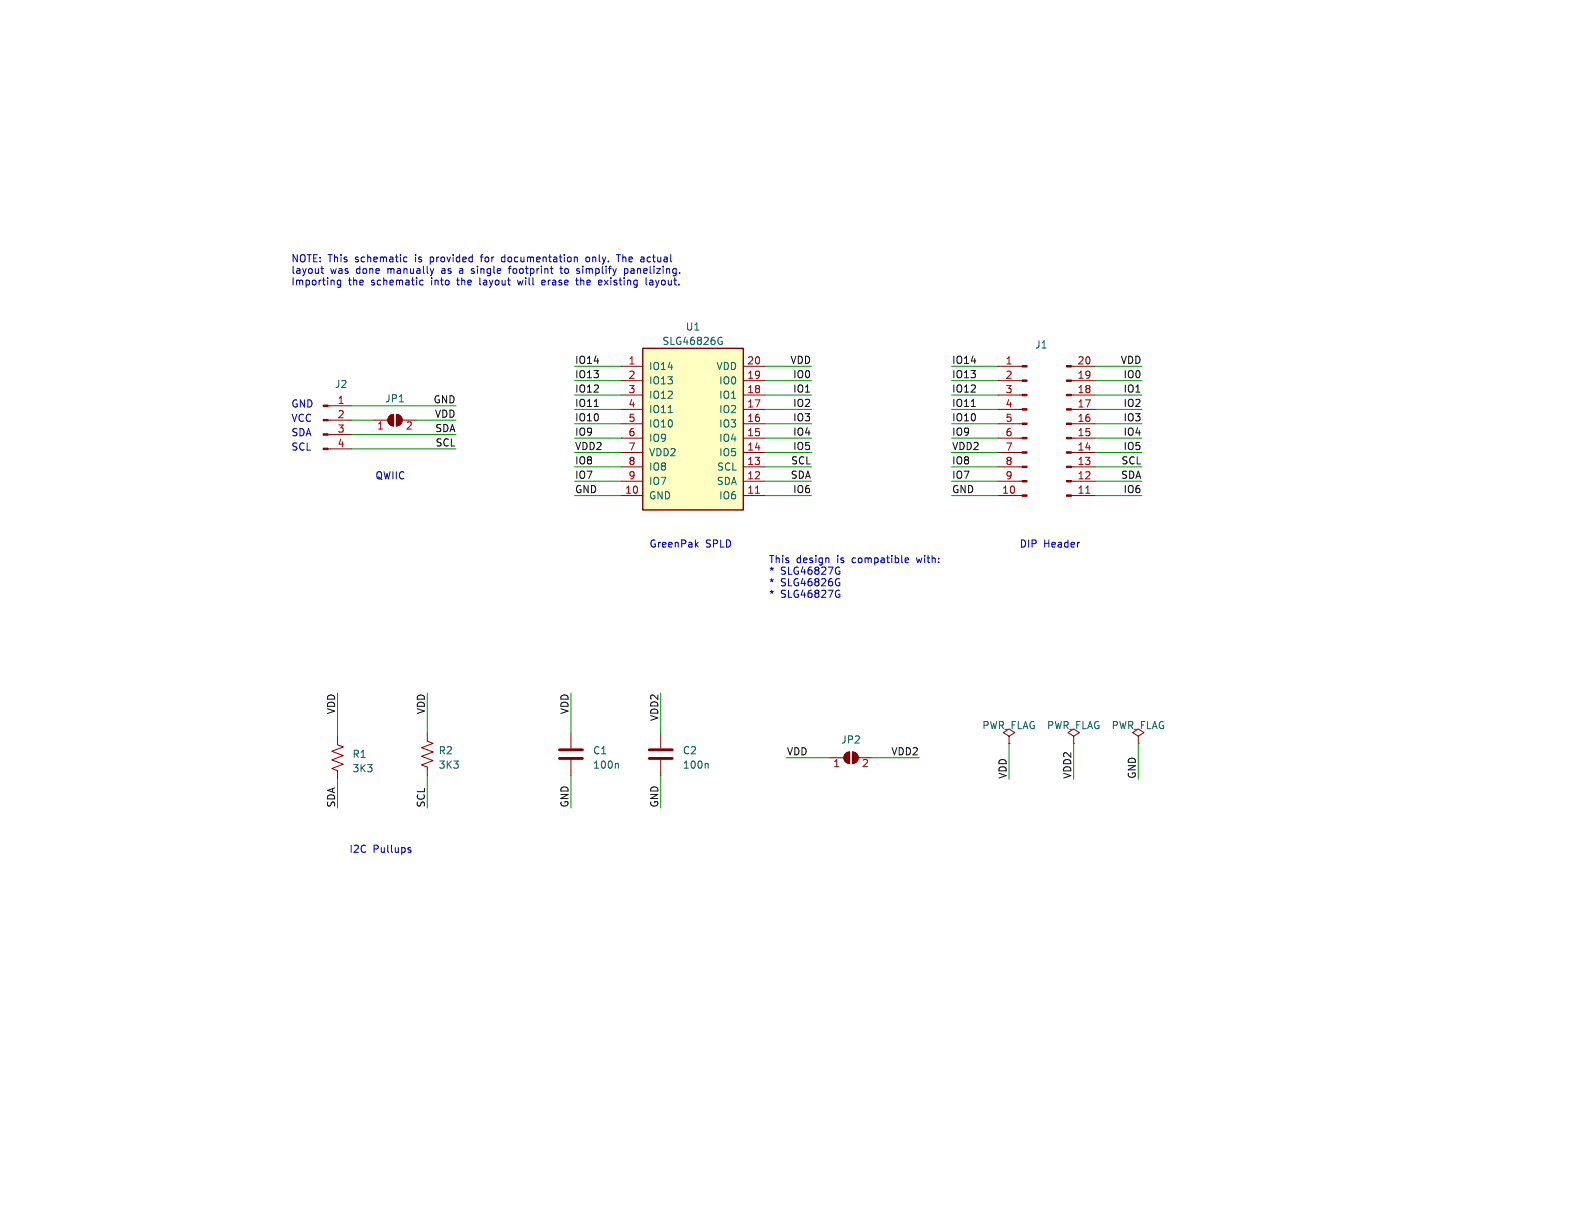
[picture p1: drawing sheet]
<svg xmlns="http://www.w3.org/2000/svg" width="279mm" height="216mm" viewBox="0 0 279 216" stroke-linecap="round" stroke-linejoin="round" font-family="sans-serif">
<g fill="none" stroke="#840000" stroke-width=".18">
<path d="M58 74.3h4.2M58 79.4h4.2M58 76.8h4.2M58 71.8h4.2M66 74.3h2.6M68.9 73.6l.7-.3v2a1.02 1.02 0 0 1-.9-.6 1.02 1.02 0 0 1 .2-1.1zM70.1 73.3a1.02 1.02 0 0 1 1 1 1.02 1.02 0 0 1-1 1zM71.1 74.3h2.6M109.9 64.8h3.8M109.9 77.5h3.8M109.9 74.9h3.8M109.9 72.4h3.8"/>
<path d="M109.9 69.9h3.8M109.9 67.3h3.8M131.4 64.8h3.9M131.4 77.5h3.9M131.4 74.9h3.9M131.4 72.4h3.9M131.4 69.9h3.9M131.4 67.3h3.9M176.5 64.8h4.2M176.5 77.5h4.2M176.5 74.9h4.2M176.5 72.4h4.2"/>
<path d="M176.5 69.9h4.2M176.5 67.3h4.2M189.5 64.8h4.2M189.5 77.5h4.2M189.5 74.9h4.2M189.5 72.4h4.2M189.5 69.9h4.2M189.5 67.3h4.2M109.9 87.6h3.8M109.9 85.1h3.8M109.9 82.6h3.8M109.9 80h3.8"/>
<path d="M131.4 87.6h3.9M131.4 85.1h3.9M131.4 82.6h3.9M131.4 80h3.9M176.5 87.6h4.2M176.5 85.1h4.2M176.5 82.6h4.2M176.5 80h4.2M189.5 87.6h4.2M189.5 85.1h4.2M189.5 82.6h4.2M189.5 80h4.2"/>
<path d="M59.7 130.2v1.5l1 .4-2 .7 2 .8-2 .8 2 .7-2 .8 1 .4v1.5M75.6 129.5v1.6l1 .3-2.1 .8 2.1 .8-2.1 .7 2.1 .8-2.1 .8 1.1 .3v1.6M101 129.5v2.8M101 134.4v2.8M116.8 129.5v2.8M116.8 134.4v2.8M146.7 134h2.5M149.6 133.2l.6-.2v2a1.02 1.02 0 0 1-.9-.6 1.02 1.02 0 0 1 .3-1.2zM150.7 133a1.02 1.02 0 0 1 1.1 1 1.02 1.02 0 0 1-1.1 1zM151.8 134h2.5M178.4 130.2l1.1-.7-1.1-.6-1 .6 1 .7v1.2M178.4 131.4h.1"/>
<path d="M189.9 130.2l1-.7-1-.6-1.1 .6 1.1 .7v1.2M189.9 131.4h.1M201.3 130.2l1-.7-1-.6-1 .6 1 .7v1.2M201.3 131.4h.1"/>
</g>
<g fill="#840000" stroke="#840000" stroke-width=".18">
<path d="M68.9 73.6l.7-.3v2a1.02 1.02 0 0 1-.9-.6 1.02 1.02 0 0 1 .2-1.1z"/>
<path d="M70.1 73.3a1.02 1.02 0 0 1 1 1 1.02 1.02 0 0 1-1 1z"/>
<path d="M57.1 79.2h.9v.3h-.9z"/>
<path d="M57.1 76.7h.9v.3h-.9z"/>
<path d="M57.1 74.2h.9v.2h-.9z"/>
<path d="M57.1 71.6h.9v.3h-.9z"/>
<path d="M180.7 87.5h.9v.3h-.9z"/>
<path d="M180.7 85h.9v.2h-.9z"/>
<path d="M180.7 82.4h.9v.3h-.9z"/>
<path d="M180.7 79.9h.9v.2h-.9z"/>
<path d="M180.7 77.3h.9v.3h-.9z"/>
<path d="M180.7 74.8h.9v.3h-.9z"/>
<path d="M180.7 72.3h.9v.2h-.9z"/>
<path d="M180.7 69.7h.9v.3h-.9z"/>
<path d="M180.7 67.2h.9v.2h-.9z"/>
<path d="M180.7 64.6h.9v.3h-.9z"/>
<path d="M188.6 87.5h.9v.3h-.9z"/>
<path d="M188.6 85h.9v.2h-.9z"/>
<path d="M188.6 82.4h.9v.3h-.9z"/>
<path d="M188.6 79.9h.9v.2h-.9z"/>
<path d="M188.6 77.3h.9v.3h-.9z"/>
<path d="M188.6 74.8h.9v.3h-.9z"/>
<path d="M188.6 72.3h.9v.2h-.9z"/>
<path d="M188.6 69.7h.9v.3h-.9z"/>
<path d="M188.6 67.2h.9v.2h-.9z"/>
<path d="M188.6 64.6h.9v.3h-.9z"/>
<path d="M149.6 133.2l.6-.2v2a1.02 1.02 0 0 1-.9-.6 1.02 1.02 0 0 1 .3-1.2z"/>
<path d="M150.7 133a1.02 1.02 0 0 1 1.1 1 1.02 1.02 0 0 1-1.1 1z"/>
</g>
<path d="M98.9 134.1h4.1M98.9 132.6h4.1M114.8 134.1h4.1M114.8 132.6h4.1" fill="none" stroke="#840000" stroke-width=".51"/>
<path d="M127.2 59.7h.5M118.2 73h.7M127.5 60.4h.2v.4l-.2 .1-.3-.1M109.2 135l.2 .2v.6M125.1 135l.1 .2v.6" fill="none" stroke="#006464" stroke-width=".18"/>
<path d="M113.7 61.6h17.7v28.6h-17.7z" fill="#ffffc2" stroke="#ffffc2" stroke-width=".18"/>
<path d="M113.7 61.6h17.7v28.6h-17.7z" fill="none" stroke="#840000" stroke-width=".25"/>
<path d="M133.6 87.2h.7M192 87.2h.7" fill="none" stroke="#a90000" stroke-width=".18"/>
<path d="M105.1 71.9h.7M171.8 71.9h.7" fill="none" stroke="#0f0f0f" stroke-width=".18"/>
<g fill="none" stroke="#0000c2" stroke-width=".18">
<path d="M56.7 47.5h.5M56.9 47.1v1.1l.3 .1M60.2 49.5v1.1l-.2 .2-.3-.1M60.2 49.6l-.3-.1-.3 .3 .2 .5h.4M71.4 46.2l.2 .1 .4-.1M72 45.5h-.4l-.2 .1M74.3 50.3l.2 .1 .3-.1M74.8 49.6l-.3-.1-.2 .2M76.7 47.5l-.3 .8M81.4 47.5l-.1 .1M81.4 47.9l-.2 .1 .2 .3M83.3 48.3h.4"/>
<path d="M83.4 47.9h.3M83.7 47.5l-.3 .1M84.9 49.1v1.1l.1 .2M84.9 45.5h.5M85.2 45.1l-.1 1.2M89.2 45.5h-.3l-.2 .2v.5l.5 .1M89.9 47.5h.5M90.2 47.1l-.1 .2v1M91.5 49.5l.3 .9 .2-.6M96.3 49.6l-.3-.1-.2 .2 .1 .6h.4M96.4 49.8l-.6 .2M99 47.5h.5"/>
<path d="M99.2 47.1v1.1l.3 .1M101.6 45.5h.4l.1 .8M101.8 49.5h.5M102 49.1v1.1l.3 .2M102.3 47.9l.2 .2-.2 .2M102.3 47.5l.2 .1M104.1 45.5h-.3l-.2 .2 .1 .5 .1 .1 .3-.1M106 49.5l.4 .1v.2l-.6 .2M106.4 50.3l-.4 .1M109 45h.7M109.3 45v1.3M110.4 47.6l.4-.1 .2 .2-.1 .6h-.5"/>
<path d="M110.4 47.5v1.3M111.6 47.9v.4M114.2 49.1v1.1l.2 .2M114.9 49.6h.5M115.5 49.8l-.5 .1-.1 .2 .1 .3 .5-.1M123.1 96.3l.4 .4M123.5 95.9l-.5 .5M146.5 98.7l.1 .8M160.1 99.1l.6-.1-.1-.3h-.4l-.1 .1v.6h.5M148.3 101h.2v.4l-.2 .1M148.3 103h.2v.5l-.2 .1M148.3 105.1h.2v.4l-.2 .1"/>
<path d="M148.3 100.3h.1M148.3 102.3l.1 .1M148.3 104.4h.1M72.2 150.2l.5 .3-.1 .2h-.3M72.2 149.9h.4"/>
</g>
<g fill="none" stroke="#009600" stroke-width=".18">
<path d="M62.2 79.4h18.4M62.2 71.8h18.4M62.2 74.3h3.8M62.2 76.8h18.4M73.7 74.3h6.9M101.6 74.9h8.3M101.6 77.5h8.3M101.6 67.3h8.3M101.6 69.9h8.3M101.6 72.4h8.3M101.6 64.8h8.3M135.3 74.9h8.2"/>
<path d="M135.3 77.5h8.2M135.3 67.3h8.2M135.3 69.9h8.2M135.3 72.4h8.2M135.3 64.8h8.2M168.3 74.9h8.2M168.3 77.5h8.2M168.3 67.3h8.2M168.3 69.9h8.2M168.3 72.4h8.2M168.3 64.8h8.2M193.7 74.9h8.2"/>
<path d="M193.7 77.5h8.2M193.7 67.3h8.2M193.7 69.9h8.2M193.7 72.4h8.2M193.7 64.8h8.2M101.6 87.6h8.3M101.6 82.6h8.3M101.6 85.1h8.3M101.6 80h8.3M135.3 87.6h8.2M135.3 82.6h8.2M135.3 85.1h8.2"/>
<path d="M135.3 80h8.2M168.3 87.6h8.2M168.3 82.6h8.2M168.3 85.1h8.2M168.3 80h8.2M193.7 87.6h8.2M193.7 82.6h8.2M193.7 85.1h8.2M193.7 80h8.2M59.7 122.6v7.6M59.7 137.8v5.1M75.6 122.6v6.9"/>
<path d="M75.6 137.2v5.7M101 122.6v6.9M101 137.2v5.7M116.8 122.6v6.9M116.8 137.2v5.7M139.1 134h7.6M154.3 134h8.3M178.4 131.4v6.4M189.9 131.4v6.4M201.3 131.4v6.4"/>
</g>
<g font-size="1.8" fill="#0000c2">
<text x="51.4" y="46.5">NOTE: This</text>
<text x="62.9" y="46.5">schematic</text>
<text x="73.7" y="46.5">is</text>
<text x="76.5" y="46.5">provided</text>
<text x="85.7" y="46.5">for</text>
<text x="89.5" y="46.5">documentation</text>
<text x="104.7" y="46.5">only.</text>
<text x="110.4" y="46.5">The</text>
<text x="114.8" y="46.5">actual</text>
<text x="51.4" y="48.5">layout</text>
<text x="51.4" y="50.6">Importing</text>
<text x="58.4" y="48.5">was</text>
<text x="61.6" y="50.6">the</text>
<text x="63.1" y="48.5">done</text>
<text x="65.8" y="50.6">schematic</text>
<text x="68.8" y="48.5">manually</text>
<text x="76.5" y="50.6">into</text>
<text x="78.6" y="48.5">as</text>
<text x="81.3" y="50.6">the</text>
<text x="81.9" y="48.5">a</text>
<text x="84.2" y="48.5">single</text>
<text x="85.5" y="50.6">layout</text>
<text x="91.1" y="48.5">footprint</text>
<text x="92.4" y="50.6">will</text>
<text x="96.9" y="50.6">erase</text>
<text x="100.4" y="48.5">to</text>
<text x="103.2" y="50.6">the</text>
<text x="103.5" y="48.5">simplify</text>
<text x="107.3" y="50.6">existing</text>
<text x="112.1" y="48.5">panelizing.</text>
<text x="115.9" y="50.6">layout.</text>
<text x="51.4" y="77.2">SDA</text>
<text x="51.4" y="74.7">VCC</text>
<text x="51.4" y="72.1">GND</text>
<text x="51.4" y="79.8">SCL</text>
<text x="66.3" y="84.8">QWIIC</text>
<text x="114.8" y="96.9">GreenPak</text>
<text x="124.8" y="96.9">SPLD</text>
<text x="135.9" y="99.7">This</text>
<text x="135.9" y="101.7">*</text>
<text x="138" y="101.7">SLG46827G</text>
<text x="140.8" y="99.7">design</text>
<text x="148.1" y="99.7">is</text>
<text x="151" y="99.7">compatible</text>
<text x="162.6" y="99.7">with:</text>
<text x="180.2" y="96.9">DIP</text>
<text x="184.5" y="96.9">Header</text>
<text x="135.9" y="103.8">*</text>
<text x="135.9" y="105.8">*</text>
<text x="138" y="103.8">SLG46826G</text>
<text x="138" y="105.8">SLG46827G</text>
<text x="61.7" y="150.9">I2C</text>
<text x="65.9" y="150.9">Pullups</text>
</g>
<g font-size="1.8" fill="#006464">
<text x="121.2" y="58.6">U1</text>
<text x="114.7" y="65.6">IO14</text>
<text x="117" y="61.2">SLG46826G</text>
<text x="126.6" y="65.6">VDD</text>
<text x="183" y="61.8">J1</text>
<text x="59.1" y="68.8">J2</text>
<text x="68" y="71.3">JP1</text>
<text x="114.7" y="68.2">IO13</text>
<text x="114.7" y="70.7">IO12</text>
<text x="127.1" y="70.7">IO1</text>
<text x="127.1" y="68.2">IO0</text>
<text x="114.7" y="73.3">IO11</text>
<text x="114.7" y="75.8">IO10</text>
<text x="127.1" y="75.8">IO3</text>
<text x="127.1" y="73.3">IO2</text>
<text x="114.7" y="78.3">IO9</text>
<text x="114.7" y="80.9">VDD2</text>
<text x="114.7" y="83.4">IO8</text>
<text x="126.7" y="83.4">SCL</text>
<text x="127.1" y="80.9">IO5</text>
<text x="127.1" y="78.3">IO4</text>
<text x="114.7" y="88.5">GND</text>
<text x="114.7" y="86">IO7</text>
<text x="126.7" y="86">SDA</text>
<text x="127.1" y="88.5">IO6</text>
<text x="148.7" y="131.7">JP2</text>
<text x="173.6" y="129.1">PWR_FLAG</text>
<text x="185" y="129.1">PWR_FLAG</text>
<text x="196.5" y="129.1">PWR_FLAG</text>
<text x="62.2" y="134.2">R1</text>
<text x="62.2" y="136.8">3K3</text>
<text x="77.5" y="133.6">R2</text>
<text x="77.5" y="136.1">3K3</text>
<text x="104.8" y="133.6">C1</text>
<text x="104.8" y="136.1">100n</text>
<text x="120.7" y="133.6">C2</text>
<text x="120.7" y="136.1">100n</text>
</g>
<g font-size="1.8" fill="#0f0f0f">
<text x="101.6" y="64.4">IO14</text>
<text x="139.7" y="64.4">VDD</text>
<text x="168.3" y="64.4">IO14</text>
<text x="198.1" y="64.4">VDD</text>
<text x="76.6" y="71.4">GND</text>
<text x="101.6" y="67">IO13</text>
<text x="101.6" y="69.5">IO12</text>
<text x="140.2" y="69.5">IO1</text>
<text x="140.2" y="67">IO0</text>
<text x="168.3" y="69.5">IO12</text>
<text x="168.3" y="67">IO13</text>
<text x="198.6" y="69.5">IO1</text>
<text x="198.6" y="67">IO0</text>
<text x="76.8" y="73.9">VDD</text>
<text x="76.9" y="76.5">SDA</text>
<text x="101.6" y="72">IO11</text>
<text x="101.6" y="77.1">IO9</text>
<text x="101.6" y="74.6">IO10</text>
<text x="140.2" y="74.6">IO3</text>
<text x="140.2" y="77.1">IO4</text>
<text x="140.2" y="72">IO2</text>
<text x="168.3" y="72">IO11</text>
<text x="168.3" y="74.6">IO10</text>
<text x="168.3" y="77.1">IO9</text>
<text x="198.6" y="77.1">IO4</text>
<text x="198.6" y="72">IO2</text>
<text x="198.6" y="74.6">IO3</text>
<text x="76.9" y="79">SCL</text>
<text x="101.6" y="82.2">IO8</text>
<text x="101.6" y="79.7">VDD2</text>
<text x="139.8" y="82.2">SCL</text>
<text x="140.2" y="79.7">IO5</text>
<text x="168.3" y="82.2">IO8</text>
<text x="168.3" y="79.7">VDD2</text>
<text x="198.2" y="82.2">SCL</text>
<text x="198.6" y="79.7">IO5</text>
<text x="101.6" y="87.3">GND</text>
<text x="101.6" y="84.7">IO7</text>
<text x="139.7" y="84.7">SDA</text>
<text x="140.2" y="87.3">IO6</text>
<text x="168.3" y="87.3">GND</text>
<text x="168.3" y="84.7">IO7</text>
<text x="198.2" y="84.7">SDA</text>
<text x="198.6" y="87.3">IO6</text>
<text x="59.3" y="126.4" transform="rotate(-90 59.3 126.4)">VDD</text>
<text x="75.2" y="126.4" transform="rotate(-90 75.2 126.4)">VDD</text>
<text x="100.6" y="126.4" transform="rotate(-90 100.6 126.4)">VDD</text>
<text x="116.5" y="127.6" transform="rotate(-90 116.5 127.6)">VDD2</text>
<text x="139.1" y="133.6">VDD</text>
<text x="157.5" y="133.6">VDD2</text>
<text x="178.1" y="137.8" transform="rotate(-90 178.1 137.8)">VDD</text>
<text x="189.5" y="137.8" transform="rotate(-90 189.5 137.8)">VDD2</text>
<text x="200.9" y="137.8" transform="rotate(-90 200.9 137.8)">GND</text>
<text x="59.3" y="142.9" transform="rotate(-90 59.3 142.9)">SDA</text>
<text x="75.2" y="142.9" transform="rotate(-90 75.2 142.9)">SCL</text>
<text x="100.6" y="142.9" transform="rotate(-90 100.6 142.9)">GND</text>
<text x="116.5" y="142.9" transform="rotate(-90 116.5 142.9)">GND</text>
</g>
<g font-size="1.8" fill="#a90000">
<text x="111.1" y="64.5">1</text>
<text x="132" y="64.5">20</text>
<text x="177.7" y="64.5">1</text>
<text x="190.5" y="64.5">20</text>
<text x="59.6" y="71.5">1</text>
<text x="111.1" y="67.1">2</text>
<text x="111.1" y="69.6">3</text>
<text x="132" y="69.6">18</text>
<text x="132" y="67.1">19</text>
<text x="177.7" y="67.1">2</text>
<text x="177.7" y="69.6">3</text>
<text x="190.5" y="69.6">18</text>
<text x="190.5" y="67.1">19</text>
<text x="59.6" y="74">2</text>
<text x="59.6" y="76.6">3</text>
<text x="66.6" y="76.3">1</text>
<text x="71.7" y="76.3">2</text>
<text x="111.1" y="72.1">4</text>
<text x="111.1" y="74.7">5</text>
<text x="111.1" y="77.2">6</text>
<text x="132" y="77.2">15</text>
<text x="132" y="74.7">16</text>
<text x="132" y="72.1">17</text>
<text x="177.7" y="72.1">4</text>
<text x="177.7" y="74.7">5</text>
<text x="177.7" y="77.2">6</text>
<text x="190.5" y="77.2">15</text>
<text x="190.5" y="74.7">16</text>
<text x="190.5" y="72.1">17</text>
<text x="59.6" y="79.1">4</text>
<text x="111.1" y="79.8">7</text>
<text x="111.1" y="82.3">8</text>
<text x="132" y="82.3">13</text>
<text x="132" y="79.8">14</text>
<text x="177.7" y="79.8">7</text>
<text x="177.7" y="82.3">8</text>
<text x="190.5" y="82.3">13</text>
<text x="190.5" y="79.8">14</text>
<text x="110.4" y="87.4">10</text>
<text x="111.1" y="84.8">9</text>
<text x="132" y="87.4">11</text>
<text x="132" y="84.8">12</text>
<text x="177.1" y="87.4">10</text>
<text x="177.7" y="84.8">9</text>
<text x="190.5" y="87.4">11</text>
<text x="190.5" y="84.8">12</text>
<text x="147.2" y="136">1</text>
<text x="152.3" y="136">2</text>
</g>
</svg>
